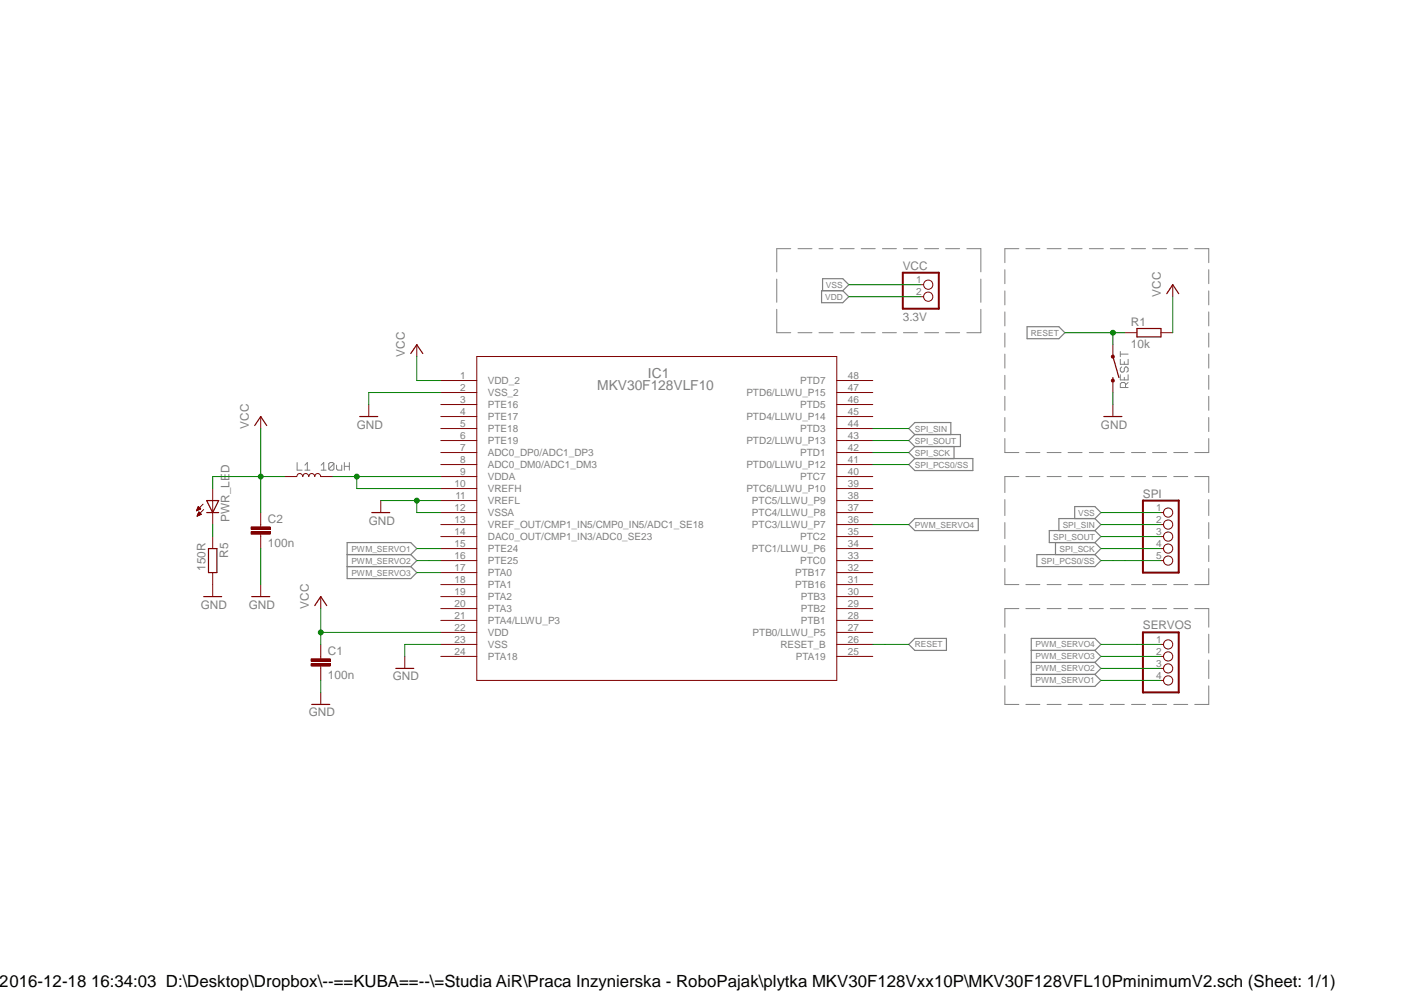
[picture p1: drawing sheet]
<svg xmlns="http://www.w3.org/2000/svg" width="297mm" height="210mm" viewBox="0 0 297 210" stroke-linecap="round" stroke-linejoin="round" font-family="sans-serif">
<g fill="none" stroke="#808080" stroke-width=".21">
<path d="M164.3 59.1v4.9M167.3 52.6h-3v4.9M168.8 52.6h3M173.3 52.6h2.9M177.8 52.6h2.9M182.2 52.6h3M186.7 52.6h2.9M191.1 52.6h3M195.6 52.6h3M200.1 52.6h2.9M204.6 52.6h2.9v4.9M207.5 59.1v4.9"/>
<path d="M212.6 57.1v2.9M215.6 52.6h-3v3M217 52.6h3M221.5 52.6h3M226 52.6h2.9M230.5 52.6h2.9M234.9 52.6h3M239.4 52.6h3M243.8 52.6h3M248.3 52.6h3M252.8 52.6h2.9v3M255.7 57.1v2.9"/>
<path d="M164.3 65.4v5h3M168.8 70.4h3M173.3 70.4h2.9M177.8 70.4h2.9M182.2 70.4h3M186.7 70.4h2.9M191.1 70.4h3M195.6 70.4h3M200.1 70.4h2.9M207.5 65.4v5h-2.9M212.6 61.6v2.9M212.6 66v3"/>
<path d="M212.6 70.5v2.9M212.6 74.9v3M212.6 79.4v3M237 74.4v1.1M237 76v1.1h1.7v-1.1M237 79.3v1.1h1.7v-1.1M237 74.9h1.7M237.3 77.6l-.3 .3v.6l.3 .2h.3l.3-.2v-.6l.2-.3h.3l.3 .3v.6l-.3 .2M237.9 76.5v.6M237.9 79.8v.6M255.7 61.6v2.9M255.7 66v3"/>
<path d="M255.7 70.5v2.9M255.7 74.9v3M255.7 79.4v3M62.9 97.9v1.6h1M64.5 99.5h1.1M64.5 98.4l.5-.5v1.6M67.9 98.4l.6-.5v1.6M67.9 99.5h1.1M70.7 98.1v1.1l-.3 .3h-.6l-.2-.3M70.7 98.1l-.3-.2h-.6l-.2 .2v1.1M70.7 98.1l-1.1 1.1M71.2 98.4v.8l.3 .3h.8v-1.1"/>
<path d="M72.9 97.9v1.6M72.9 98.7h1M73.9 97.9v1.6M212.6 83.9v2.9M212.6 88.3v3M212.6 92.8v3h3M217 95.8h3M221.5 95.8h3M226 95.8h2.9M230.5 95.8h2.9M234.9 95.8h3M238.1 82v-.8l-.2-.3h-.6l-.3 .3v.8h1.7"/>
<path d="M238.7 80.9l-.6 .5M239.4 95.8h3M243.8 95.8h3M248.3 95.8h3M255.7 83.9v2.9M255.7 88.3v3M255.7 92.8v3h-2.9M212.6 105.7v3.4M212.6 110.6v3.4M212.6 115.4v3.4M215.6 100.8h-3v3.4M217 100.8h3"/>
<path d="M221.5 100.8h3M226 100.8h2.9M230.5 100.8h2.9M234.9 100.8h3M239.4 100.8h3M243.8 100.8h3M248.3 100.8h3M252.8 100.8h2.9v3.4M255.7 105.7v3.4M255.7 110.6v3.4M255.7 115.4v3.4M212.6 120.3v3.4h3"/>
<path d="M212.6 134.2v4M212.6 139.7v3.9M215.6 128.8h-3v3.9M217 128.8h3M217 123.7h3M221.5 128.8h3M221.5 123.7h3M226 128.8h2.9M226 123.7h2.9M230.5 128.8h2.9M230.5 123.7h2.9M234.9 128.8h3"/>
<path d="M234.9 123.7h3M239.4 128.8h3M239.4 123.7h3M243.8 128.8h3M243.8 123.7h3M248.3 128.8h3M248.3 123.7h3M252.8 128.8h2.9v3.9M255.7 120.3v3.4h-2.9M255.7 134.2v4M255.7 139.7v3.9M212.6 145.1v4h3"/>
<path d="M217 149.1h3M221.5 149.1h3M226 149.1h2.9M230.5 149.1h2.9M234.9 149.1h3M239.4 149.1h3M243.8 149.1h3M248.3 149.1h3M255.7 145.1v4h-2.9"/>
</g>
<g fill="none" stroke="#808080" stroke-width=".25">
<path d="M173.8 61.5h4.5l1.3 1.3-1.3 1.3h-4.5zM174 61.5v-2.5h4.3l1.3 1.2-1.3 1.3M217.3 69.1h6.7l1.3 1.3-1.3 1.3h-6.7zM192.3 98.3l1.2-1.3h12.3v2.6h-12.3zM193.5 94.5l-1.2 1.3 1.2 1.2M193.5 91.9h9.7v2.6h-9.7M193.5 91.9l-1.2 1.3 1.2 1.3M193.5 91.9l-1.2-1.2 1.2-1.3h7.7v2.5M201.8 94.5v2.5M73.4 119.9h13.5M73.4 117.3h13.5M86.9 117.3l1.3-1.2-1.3-1.3h-13.5v7.6h13.5l1.3-1.2-1.3-1.3"/>
<path d="M86.9 117.3l1.3 1.3-1.3 1.3M193.5 109.7h13.5v2.6h-13.5l-1.2-1.3zM219.4 117.3h12.2l1.3 1.3-1.3 1.3h-12.2zM223.3 114.8v2.5M227.4 109.7v-2.5h4.2l1.3 1.3-1.3 1.2M231.6 109.7h-7.6v2.6M231.6 112.3h-9.6v2.5h9.6M231.6 114.8l1.3 1.3-1.3 1.2M231.6 112.3l1.3 1.2-1.3 1.3M231.6 109.7l1.3 1.3-1.3 1.3M192.3 136.4l1.2-1.3h6.7v2.5h-6.7zM218.2 137.6h13.4"/>
<path d="M231.6 137.6l1.3-1.2-1.3-1.3h-13.4v10.1h13.4l1.3-1.2-1.3-1.3M231.6 137.6l1.3 1.3-1.3 1.3M218.2 140.2h13.4M218.2 142.7h13.4M231.6 140.2l1.3 1.2-1.3 1.3"/>
</g>
<g fill="none" stroke="#800000" stroke-width=".21">
<path d="M100.9 75.4h76.1v68.6h-76.1zM238 70.4h2.5M245.6 70.4h2.5M93.3 80.5h7.6M93.3 83.1h7.6M93.3 85.6h7.6M93.3 88.1h7.6M93.3 90.7h7.6M93.3 93.2h7.6M93.3 95.8h7.6M93.3 98.3h7.6M177 80.5h7.7"/>
<path d="M177 83.1h7.7M177 85.6h7.7M177 88.1h7.7M177 90.7h7.7M177 93.2h7.7M177 95.8h7.7M177 98.3h7.7M235.5 85.6v2.5M93.3 100.8h7.6M93.3 103.4h7.6M93.3 105.9h7.6M93.3 108.5h7.6"/>
<path d="M93.3 111h7.6M93.3 113.5h7.6M93.3 116.1h7.6M93.3 118.6h7.6M177 100.8h7.7M177 103.4h7.7M177 105.9h7.7M177 108.5h7.7M177 111h7.7M177 113.5h7.7M177 116.1h7.7M177 118.6h7.7"/>
<path d="M67.9 126.2v2.6M93.3 121.2h7.6M93.3 123.7h7.6M93.3 126.2h7.6M93.3 128.8h7.6M93.3 131.3h7.6M93.3 133.8h7.6M93.3 136.4h7.6M93.3 138.9h7.6M177 121.2h7.7M177 123.7h7.7M177 126.2h7.7"/>
<path d="M177 128.8h7.7M177 131.3h7.7M177 133.8h7.7M177 136.4h7.7M177 138.9h7.7"/>
</g>
<path d="M235.5 79.9v.6M235.5 75.4l1.2 4.5M240.5 69.5h5.1v1.8h-5.1zM233.5 88.1h3.9M66.6 128.1l1.3-1.9 1.2 1.9" fill="none" stroke="#800000" stroke-width=".25"/>
<path d="M235.2 75.2h.5v.5h-.5z" fill-rule="evenodd" fill="#800000"/>
<path d="M235.2 75.2h.5v.5h-.5z" fill="none" stroke="#800000" stroke-width=".21"/>
<path d="M235.2 80.3h.5v.5h-.5z" fill-rule="evenodd" fill="#800000"/>
<path d="M235.5 72.9v2.5M248.1 60.2v2.6M235.2 80.3h.5v.5h-.5zM235.5 80.5v2.6M67.9 138.9v.5M85.6 138.9v2.5M67.9 140.9v.5" fill="none" stroke="#800000" stroke-width=".21"/>
<path d="M246.8 62.1l1.3-1.9 1.3 1.9M83.7 141.4h3.8" fill="none" stroke="#800000" stroke-width=".25"/>
<path d="M65.8 140.4h4.1v.5h-4.1z" fill-rule="evenodd" fill="#800000"/>
<path d="M65.8 140.4h4.1v.5h-4.1z" fill="none" stroke="#800000" stroke-width=".21"/>
<path d="M65.8 139.4h4.1v.5h-4.1z" fill-rule="evenodd" fill="#800000"/>
<g fill="none" stroke="#800000" stroke-width=".21">
<path d="M88.2 72.9v2.5M55.2 88.1v2.6M78 85.6v2.5M41.6 108h.1M41.7 107.9h.2M41.7 107.8h.5M41.7 107.7h.7M41.7 109.2h.1M41.8 107.6h.5M41.8 109.1h.2M41.8 107.5h.4M41.8 109h.4"/>
<path d="M41.8 108.9h.7M41.9 107.4h.3M41.9 108.8h.7M41.9 107.3h.2M41.9 108.7h.6M41.9 107.2l-.3 .9M41.9 107.2l.6 .5-.9 .4M41.9 107.2h.1M41.9 108.6h.5M42 108.5h.3M42 108.5h.2M42.1 108.3l.5 .5-.9 .4z"/>
<path d="M42.1 108.4h.1M43 106.7l-1.4 1.4M43.1 107.8l-1.4 1.4M45 103.4v7.6M45 113.5v2.6M55.2 111v.5M55.2 113v.5M60.2 100.8h2.6a.64 .64 0 0 1 .6-.6 .64 .64 0 0 1 .6 .6 .64 .64 0 0 1 .7-.6 .64 .64 0 0 1 .6 .6 .64 .64 0 0 1 .7-.6 .64 .64 0 0 1 .6 .6 .64 .64 0 0 1 .6-.6 .64 .64 0 0 1 .7 .6h2.5M80.6 105.9v2.6M245.6 108.5h.6M245.6 111h.6M245.6 113.5h.6"/>
<path d="M245.6 116.1h.6M245.6 118.6h.6M45 121.2v5M65.8 139.4h4.1v.5h-4.1zM67.9 136.4v2.5M245.6 136.4h.6M245.6 138.9h.6M67.9 141.4v2.6M67.9 146.5v2.6M245.6 141.4h.6M245.6 144h.6"/>
<circle cx="247.1" cy="108.5" r=".98"/>
<circle cx="247.1" cy="113.5" r=".98"/>
<circle cx="247.1" cy="116.1" r=".98"/>
<circle cx="247.1" cy="118.6" r=".98"/>
<circle cx="247.1" cy="111" r=".98"/>
<circle cx="247.1" cy="136.4" r=".98"/>
<circle cx="247.1" cy="138.9" r=".98"/>
<circle cx="247.1" cy="141.4" r=".98"/>
<circle cx="247.1" cy="144" r=".98"/>
</g>
<path d="M86.9 74.8l1.3-1.9 1.2 1.9M53.9 90l1.3-1.9 1.2 1.9M76.1 88.1h3.8M43.7 105.9h2.6l-1.3 2.6zM43.7 108.5h2.6M44.1 116.1h1.8v5.1h-1.8zM78.7 108.5h3.8M43.1 126.2h3.8M66 149.1h3.8" fill="none" stroke="#800000" stroke-width=".25"/>
<path d="M241.8 105.9h7.6v15.3h-7.6zM241.8 133.8h7.6v12.7h-7.6z" fill="none" stroke="#800000" stroke-width=".42"/>
<path d="M53.1 112.5h4.1v.5h-4.1z" fill-rule="evenodd" fill="#800000"/>
<path d="M53.1 112.5h4.1v.5h-4.1z" fill="none" stroke="#800000" stroke-width=".21"/>
<path d="M53.1 111.5h4.1v.5h-4.1z" fill-rule="evenodd" fill="#800000"/>
<g fill="none" stroke="#800000" stroke-width=".21">
<path d="M194.8 60.2h.6M194.8 62.8h.6M53.1 111.5h4.1v.5h-4.1zM55.2 108.5v2.5M55.2 113.5v2.6M55.2 123.7v2.5"/>
<circle cx="196.4" cy="60.2" r=".98"/>
<circle cx="196.4" cy="62.8" r=".98"/>
</g>
<path d="M53.3 126.2h3.8" fill="none" stroke="#800000" stroke-width=".25"/>
<path d="M191 57.7h7.6v7.6h-7.6z" fill="none" stroke="#800000" stroke-width=".42"/>
<path d="M88.2 75.4v5.1h5.1M67.9 133.8h25.4M67.9 128.8v7.6" fill="none" stroke="#008000" stroke-width=".21"/>
<circle cx="67.9" cy="133.8" r=".51" fill="#008000"/>
<g fill="none" stroke="#008000" stroke-width=".21">
<path d="M179.6 62.8h15.2M248.1 62.8v7.6M55.2 90.7v10.1h5"/>
<circle cx="67.9" cy="133.8" r=".51"/>
</g>
<circle cx="55.2" cy="100.8" r=".51" fill="#008000"/>
<g fill="none" stroke="#008000" stroke-width=".21">
<path d="M225.3 70.4h12.7M235.5 70.4v2.5M45 103.4v-2.6h10.2v7.7"/>
<circle cx="55.2" cy="100.8" r=".51"/>
</g>
<circle cx="235.5" cy="70.4" r=".51" fill="#008000"/>
<g fill="none" stroke="#008000" stroke-width=".21">
<path d="M93.3 83.1h-15.3v2.5M235.5 83.1v2.5M80.6 105.9h12.7M88.2 105.9v2.6h5.1M93.3 136.4h-7.7v2.5M184.7 136.4h7.6"/>
<circle cx="235.5" cy="70.4" r=".51"/>
</g>
<circle cx="88.2" cy="105.9" r=".51" fill="#008000"/>
<g fill="none" stroke="#008000" stroke-width=".21">
<path d="M179.6 60.2h15.2M184.7 98.3h7.6M184.7 95.8h7.6M184.7 93.2h7.6M184.7 90.7h7.6M45 111v2.5M55.2 116.1v7.6M70.4 100.8h22.9M75.5 100.8v2.6h17.8M88.2 118.6h5.1M88.2 116.1h5.1M184.7 111h7.6"/>
<path d="M232.9 108.5h12.7M232.9 111h12.7M232.9 118.6h12.7M232.9 116.1h12.7M232.9 113.5h12.7M88.2 121.2h5.1M232.9 136.4h12.7M232.9 138.9h12.7M67.9 144v2.5M232.9 141.4h12.7M232.9 144h12.7"/>
<circle cx="88.2" cy="105.9" r=".51"/>
</g>
<circle cx="75.5" cy="100.8" r=".51" fill="#008000"/>
<circle cx="75.5" cy="100.8" r=".51" fill="none" stroke="#008000" stroke-width=".21"/>
<text font-size="3.6" x="0" y="208.9">2016-12-18 16:34:03 D:\Desktop\Dropbox\--==KUBA==--\=Studia AiR\Praca Inzynierska - RoboPajak\plytka MKV30F128Vxx10P\MKV30F128VFL10PminimumV2.sch (Sheet: 1/1)</text>
<g font-size="2.9" fill="#808080">
<text x="126.4" y="82.6">MKV30F128VLF10</text>
<text x="137.1" y="80.1">IC1</text>
</g>
<g font-size="2.5" fill="#808080">
<text x="191" y="57.1">VCC</text>
<text x="245.6" y="62.8" transform="rotate(-90 245.6 62.8)">VCC</text>
<text x="191" y="67.9">3.3V</text>
<text x="239.3" y="68.9">R1</text>
<text x="85.6" y="75.4" transform="rotate(-90 85.6 75.4)">VCC</text>
<text x="239.3" y="73.7">10k</text>
<text x="52.6" y="90.7" transform="rotate(-90 52.6 90.7)">VCC</text>
<text x="75.5" y="90.7">GND</text>
<text x="232.9" y="90.7">GND</text>
<text x="241.8" y="105.3">SPI</text>
<text x="48.6" y="110.5" transform="rotate(-90 48.6 110.5)">PWR_LED</text>
<text x="56.7" y="110.6">C2</text>
<text x="78" y="111">GND</text>
<text x="48.3" y="118" transform="rotate(-90 48.3 118)">R5</text>
<text x="56.7" y="115.7">100n</text>
<text x="43.5" y="120.8" transform="rotate(-90 43.5 120.8)">150R</text>
<text x="42.5" y="128.8">GND</text>
<text x="52.6" y="128.8">GND</text>
<text x="65.3" y="128.8" transform="rotate(-90 65.3 128.8)">VCC</text>
<text x="241.8" y="133.2">SERVOS</text>
<text x="69.4" y="143.6">100n</text>
<text x="69.4" y="138.5">C1</text>
<text x="83.1" y="144">GND</text>
<text x="65.3" y="151.6">GND</text>
</g>
<g font-size="2.1" fill="#808080">
<text x="193.8" y="59.9">1</text>
<text x="193.8" y="62.4">2</text>
<text x="97.4" y="80.2">1</text>
<text x="97.4" y="82.7">2</text>
<text x="103.2" y="81.3">VDD_2</text>
<text x="103.2" y="83.8">VSS_2</text>
<text x="157.9" y="83.8">PTD6/LLWU_P15</text>
<text x="169.3" y="81.3">PTD7</text>
<text x="179.4" y="82.7">47</text>
<text x="179.4" y="80.2">48</text>
<text x="97.4" y="85.3">3</text>
<text x="97.4" y="87.8">4</text>
<text x="103.2" y="86.4">PTE16</text>
<text x="103.2" y="88.9">PTE17</text>
<text x="157.9" y="88.9">PTD4/LLWU_P14</text>
<text x="169.3" y="86.4">PTD5</text>
<text x="179.4" y="87.8">45</text>
<text x="179.4" y="85.3">46</text>
<text x="97.4" y="90.3">5</text>
<text x="97.4" y="92.9">6</text>
<text x="97.4" y="95.4">7</text>
<text x="103.2" y="91.4">PTE18</text>
<text x="103.2" y="94">PTE19</text>
<text x="157.9" y="94">PTD2/LLWU_P13</text>
<text x="169.3" y="91.4">PTD3</text>
<text x="179.4" y="95.4">42</text>
<text x="179.4" y="92.9">43</text>
<text x="179.4" y="90.3">44</text>
<text x="97.4" y="98">8</text>
<text x="97.4" y="100.5">9</text>
<text x="103.2" y="96.5">ADC0_DP0/ADC1_DP3</text>
<text x="103.2" y="99.1">ADC0_DM0/ADC1_DM3</text>
<text x="103.2" y="101.6">VDDA</text>
<text x="157.9" y="99.1">PTD0/LLWU_P12</text>
<text x="169.3" y="101.6">PTC7</text>
<text x="169.3" y="96.5">PTD1</text>
<text x="179.4" y="100.5">40</text>
<text x="179.4" y="98">41</text>
<text x="96.2" y="103">10</text>
<text x="96.3" y="105.6">11</text>
<text x="103.2" y="104.1">VREFH</text>
<text x="103.2" y="106.7">VREFL</text>
<text x="157.9" y="104.1">PTC6/LLWU_P10</text>
<text x="159.1" y="106.7">PTC5/LLWU_P9</text>
<text x="179.4" y="105.6">38</text>
<text x="179.4" y="103">39</text>
<text x="96.2" y="108.1">12</text>
<text x="96.2" y="110.6">13</text>
<text x="96.2" y="113.2">14</text>
<text x="103.2" y="109.2">VSSA</text>
<text x="103.2" y="111.8">VREF_OUT/CMP1_IN5/CMP0_IN5/ADC1_SE18</text>
<text x="159.1" y="111.8">PTC3/LLWU_P7</text>
<text x="159.1" y="109.2">PTC4/LLWU_P8</text>
<text x="179.4" y="113.2">35</text>
<text x="179.4" y="110.6">36</text>
<text x="179.4" y="108.1">37</text>
<text x="244.6" y="108.1">1</text>
<text x="244.6" y="110.6">2</text>
<text x="244.6" y="113.2">3</text>
<text x="96.2" y="115.7">15</text>
<text x="96.2" y="118.2">16</text>
<text x="103.2" y="114.3">DAC0_OUT/CMP1_IN3/ADC0_SE23</text>
<text x="103.2" y="116.8">PTE24</text>
<text x="103.2" y="119.4">PTE25</text>
<text x="159.1" y="116.8">PTC1/LLWU_P6</text>
<text x="169.3" y="119.4">PTC0</text>
<text x="169.3" y="114.3">PTC2</text>
<text x="179.4" y="118.2">33</text>
<text x="179.4" y="115.7">34</text>
<text x="244.6" y="115.7">4</text>
<text x="244.6" y="118.2">5</text>
<text x="96.2" y="120.8">17</text>
<text x="96.2" y="123.3">18</text>
<text x="96.2" y="125.9">19</text>
<text x="103.2" y="121.9">PTA0</text>
<text x="103.2" y="124.5">PTA1</text>
<text x="168.2" y="124.5">PTB16</text>
<text x="168.2" y="121.9">PTB17</text>
<text x="179.4" y="125.9">30</text>
<text x="179.4" y="123.3">31</text>
<text x="179.4" y="120.8">32</text>
<text x="96.2" y="128.4">20</text>
<text x="96.2" y="130.9">21</text>
<text x="103.2" y="127">PTA2</text>
<text x="103.2" y="129.5">PTA3</text>
<text x="169.4" y="129.5">PTB2</text>
<text x="169.4" y="127">PTB3</text>
<text x="179.4" y="130.9">28</text>
<text x="179.4" y="128.4">29</text>
<text x="96.2" y="133.5">22</text>
<text x="96.2" y="136">23</text>
<text x="103.2" y="132">PTA4/LLWU_P3</text>
<text x="103.2" y="134.6">VDD</text>
<text x="103.2" y="137.1">VSS</text>
<text x="159.2" y="134.6">PTB0/LLWU_P5</text>
<text x="165.1" y="137.1">RESET_B</text>
<text x="169.4" y="132.1">PTB1</text>
<text x="179.4" y="136">26</text>
<text x="179.4" y="133.5">27</text>
<text x="244.6" y="136">1</text>
<text x="96.2" y="138.6">24</text>
<text x="103.2" y="139.7">PTA18</text>
<text x="168.4" y="139.7">PTA19</text>
<text x="179.4" y="138.6">25</text>
<text x="244.6" y="138.6">2</text>
<text x="244.6" y="141.1">3</text>
<text x="244.6" y="143.6">4</text>
</g>
<g font-size="1.8" fill="#808080">
<text x="174.6" y="63.4">VDD</text>
<text x="174.7" y="60.9">VSS</text>
<text x="218.1" y="71">RESET</text>
<text x="193.5" y="93.9">SPI_SOUT</text>
<text x="193.5" y="91.3">SPI_SIN</text>
<text x="193.5" y="98.9">SPI_PCS0/SS</text>
<text x="193.5" y="96.4">SPI_SCK</text>
<text x="193.5" y="111.6">PWM_SERVO4</text>
<text x="224.8" y="111.6">SPI_SIN</text>
<text x="228.1" y="109.1">VSS</text>
<text x="74.3" y="119.3">PWM_SERVO2</text>
<text x="74.3" y="116.7">PWM_SERVO1</text>
<text x="220.3" y="119.3">SPI_PCS0/SS</text>
<text x="222.8" y="114.2">SPI_SOUT</text>
<text x="224.2" y="116.7">SPI_SCK</text>
<text x="74.3" y="121.8">PWM_SERVO3</text>
<text x="193.5" y="137">RESET</text>
<text x="219.1" y="137">PWM_SERVO4</text>
<text x="219.1" y="139.5">PWM_SERVO3</text>
<text x="219.1" y="142.1">PWM_SERVO2</text>
<text x="219.1" y="144.6">PWM_SERVO1</text>
</g>
</svg>
